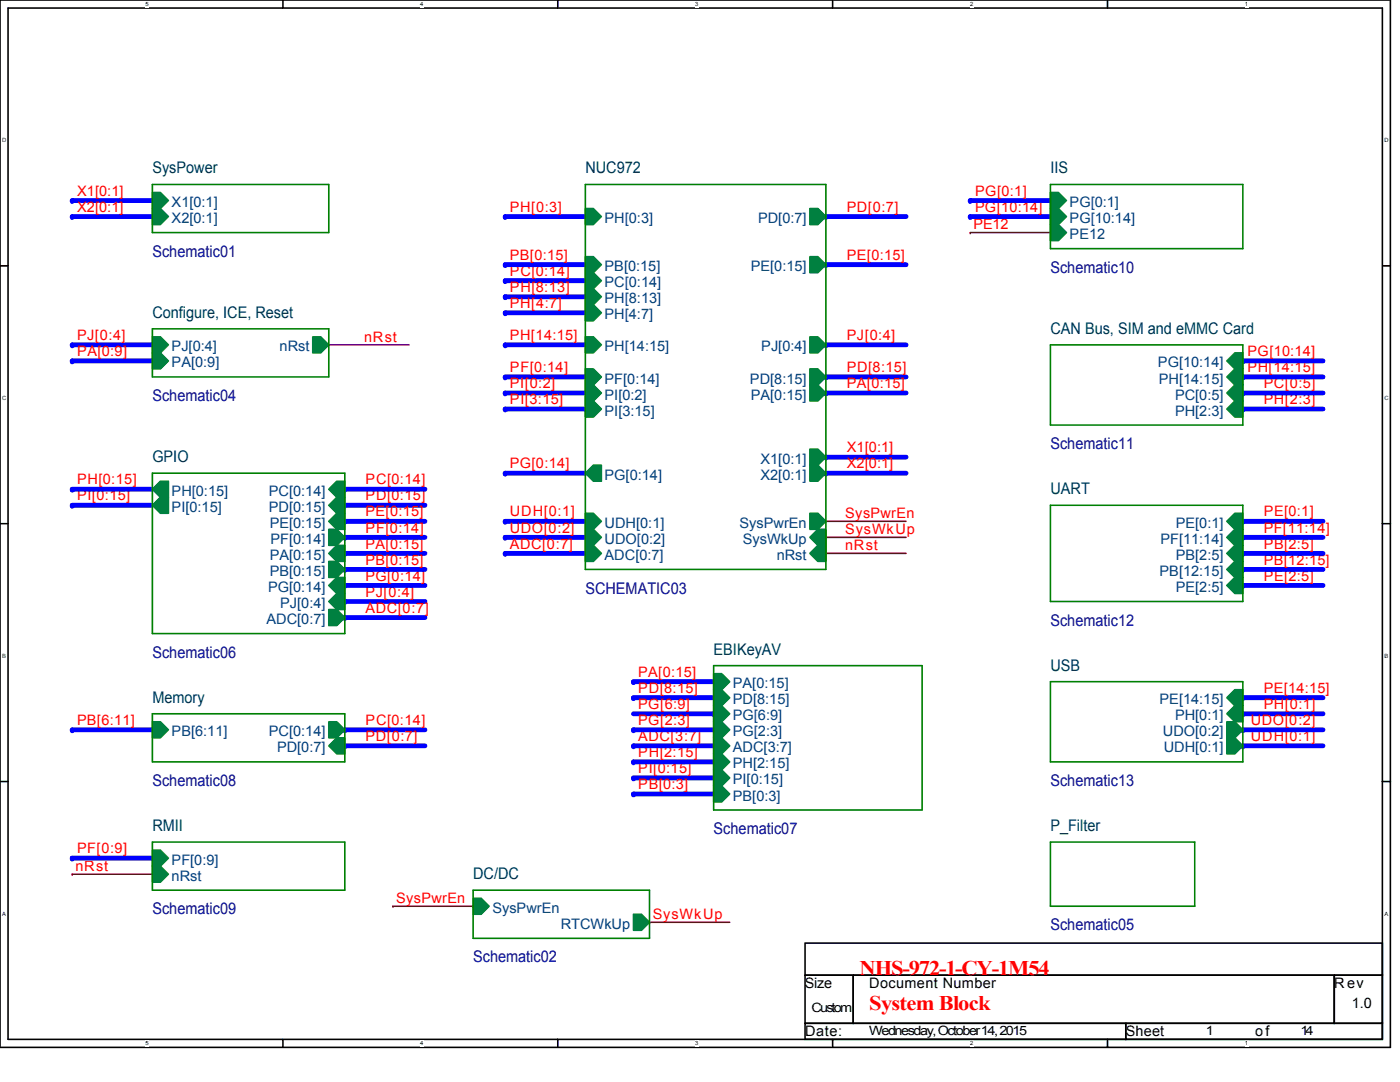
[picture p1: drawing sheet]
<svg xmlns="http://www.w3.org/2000/svg" width="279mm" height="216mm" viewBox="0 0 279 216" stroke-linecap="round" stroke-linejoin="round" font-family="sans-serif">
<path d="M0 0h277.5v209h-277.5zM1.6 1.6h274.3v205.8h-274.3z" fill="none" stroke="#000" stroke-width=".32"/>
<g fill="#fff">
<path d="M29 .2h.7v1.2h-.7z"/>
<path d="M29 207.6h.7v1.2h-.7z"/>
</g>
<path d="M56.5 0v1.6M56.5 207.4v1.6" fill="none" stroke="#000" stroke-width=".32"/>
<g fill="#fff">
<path d="M83.9 .2h.6v1.2h-.6z"/>
<path d="M83.9 207.6h.6v1.2h-.6z"/>
</g>
<path d="M111.3 0v1.6M111.3 207.4v1.6" fill="none" stroke="#000" stroke-width=".32"/>
<g fill="#fff">
<path d="M138.7 .2h.7v1.2h-.7z"/>
<path d="M138.7 207.6h.7v1.2h-.7z"/>
</g>
<path d="M166.2 0v1.6M166.2 207.4v1.6" fill="none" stroke="#000" stroke-width=".32"/>
<g fill="#fff">
<path d="M193.6 .2h.6v1.2h-.6z"/>
<path d="M193.6 207.6h.6v1.2h-.6z"/>
</g>
<path d="M221 0v1.6M221 207.4v1.6" fill="none" stroke="#000" stroke-width=".32"/>
<g fill="#fff">
<path d="M248.5 .2h.6v1.2h-.6z"/>
<path d="M248.5 207.6h.6v1.2h-.6z"/>
<path d="M.4 27.3h.8v1.3h-.8z"/>
<path d="M276.3 27.3h.8v1.3h-.8z"/>
<path d="M.4 78.8h.8v1.2h-.8z"/>
<path d="M276.3 78.8h.8v1.2h-.8z"/>
</g>
<path d="M0 53h1.6M275.9 53h1.6" fill="none" stroke="#000" stroke-width=".32"/>
<g fill="#fff">
<path d="M.4 130.2h.8v1.3h-.8z"/>
<path d="M276.3 130.2h.7v1.3h-.7z"/>
</g>
<path d="M0 104.5h1.6M275.9 104.5h1.6" fill="none" stroke="#000" stroke-width=".32"/>
<g fill="#fff">
<path d="M.4 181.7h.8v1.2h-.8z"/>
<path d="M276.3 181.7h.7v1.2h-.7z"/>
</g>
<path d="M0 155.9h1.6M275.9 155.9h1.6" fill="none" stroke="#000" stroke-width=".32"/>
<path d="M193.6 46.4h16" fill="none" stroke="#800040" stroke-width=".32"/>
<circle cx="193.6" cy="46.4" r=".16" fill="#800040"/>
<path d="M100.8 43.2h16" fill="none" stroke="#00f" stroke-width=".96"/>
<circle cx="100.8" cy="43.2" r=".48" fill="#00f"/>
<path d="M100.8 56h16" fill="none" stroke="#00f" stroke-width=".96"/>
<circle cx="100.8" cy="56" r=".48" fill="#00f"/>
<path d="M100.8 59.2h16" fill="none" stroke="#00f" stroke-width=".96"/>
<circle cx="100.8" cy="59.2" r=".48" fill="#00f"/>
<path d="M100.8 62.4h16" fill="none" stroke="#00f" stroke-width=".96"/>
<circle cx="100.8" cy="62.4" r=".48" fill="#00f"/>
<path d="M100.8 104h16" fill="none" stroke="#00f" stroke-width=".96"/>
<circle cx="100.8" cy="104" r=".48" fill="#00f"/>
<path d="M100.8 68.8h16" fill="none" stroke="#00f" stroke-width=".96"/>
<circle cx="100.8" cy="68.8" r=".48" fill="#00f"/>
<path d="M100.8 107.2h16" fill="none" stroke="#00f" stroke-width=".96"/>
<circle cx="100.8" cy="107.2" r=".48" fill="#00f"/>
<path d="M100.8 75.2h16" fill="none" stroke="#00f" stroke-width=".96"/>
<circle cx="100.8" cy="75.2" r=".48" fill="#00f"/>
<path d="M100.8 78.4h16" fill="none" stroke="#00f" stroke-width=".96"/>
<circle cx="100.8" cy="78.4" r=".48" fill="#00f"/>
<path d="M100.8 94.4h16" fill="none" stroke="#00f" stroke-width=".96"/>
<circle cx="100.8" cy="94.4" r=".48" fill="#00f"/>
<path d="M100.8 110.4h16" fill="none" stroke="#00f" stroke-width=".96"/>
<circle cx="100.8" cy="110.4" r=".48" fill="#00f"/>
<path d="M164.8 43.2h16" fill="none" stroke="#00f" stroke-width=".96"/>
<circle cx="164.8" cy="43.2" r=".48" fill="#00f"/>
<path d="M164.8 52.8h16" fill="none" stroke="#00f" stroke-width=".96"/>
<circle cx="164.8" cy="52.8" r=".48" fill="#00f"/>
<path d="M164.8 68.8h16" fill="none" stroke="#00f" stroke-width=".96"/>
<circle cx="164.8" cy="68.8" r=".48" fill="#00f"/>
<path d="M164.8 75.2h16" fill="none" stroke="#00f" stroke-width=".96"/>
<circle cx="164.8" cy="75.2" r=".48" fill="#00f"/>
<path d="M164.8 78.4h16" fill="none" stroke="#00f" stroke-width=".96"/>
<circle cx="164.8" cy="78.4" r=".48" fill="#00f"/>
<path d="M164.8 104h16" fill="none" stroke="#800040" stroke-width=".32"/>
<circle cx="164.8" cy="104" r=".16" fill="#800040"/>
<path d="M164.8 110.4h16" fill="none" stroke="#800040" stroke-width=".32"/>
<circle cx="164.8" cy="110.4" r=".16" fill="#800040"/>
<path d="M14.4 40h16" fill="none" stroke="#00f" stroke-width=".96"/>
<circle cx="14.4" cy="40" r=".48" fill="#00f"/>
<path d="M14.4 43.2h16" fill="none" stroke="#00f" stroke-width=".96"/>
<circle cx="14.4" cy="43.2" r=".48" fill="#00f"/>
<path d="M164.8 91.2h16" fill="none" stroke="#00f" stroke-width=".96"/>
<circle cx="164.8" cy="91.2" r=".48" fill="#00f"/>
<path d="M164.8 94.4h16" fill="none" stroke="#00f" stroke-width=".96"/>
<circle cx="164.8" cy="94.4" r=".48" fill="#00f"/>
<path d="M14.4 68.8h16" fill="none" stroke="#00f" stroke-width=".96"/>
<circle cx="14.4" cy="68.8" r=".48" fill="#00f"/>
<path d="M78.4 180.8h16" fill="none" stroke="#800040" stroke-width=".32"/>
<circle cx="78.4" cy="180.8" r=".16" fill="#800040"/>
<path d="M164.8 107.2h16" fill="none" stroke="#800040" stroke-width=".32"/>
<circle cx="164.8" cy="107.2" r=".16" fill="#800040"/>
<path d="M129.6 184h16" fill="none" stroke="#800040" stroke-width=".32"/>
<circle cx="129.6" cy="184" r=".16" fill="#800040"/>
<path d="M14.4 174.4h16" fill="none" stroke="#800040" stroke-width=".32"/>
<circle cx="14.4" cy="174.4" r=".16" fill="#800040"/>
<path d="M14.4 171.2h16" fill="none" stroke="#00f" stroke-width=".96"/>
<circle cx="14.4" cy="171.2" r=".48" fill="#00f"/>
<path d="M126.4 136h16" fill="none" stroke="#00f" stroke-width=".96"/>
<circle cx="126.4" cy="136" r=".48" fill="#00f"/>
<path d="M126.4 155.2h16" fill="none" stroke="#00f" stroke-width=".96"/>
<circle cx="126.4" cy="155.2" r=".48" fill="#00f"/>
<path d="M126.4 152h16" fill="none" stroke="#00f" stroke-width=".96"/>
<circle cx="126.4" cy="152" r=".48" fill="#00f"/>
<path d="M126.4 148.8h16" fill="none" stroke="#00f" stroke-width=".96"/>
<circle cx="126.4" cy="148.8" r=".48" fill="#00f"/>
<path d="M248 139.2h16" fill="none" stroke="#00f" stroke-width=".96"/>
<circle cx="248" cy="139.2" r=".48" fill="#00f"/>
<path d="M248 116.8h16" fill="none" stroke="#00f" stroke-width=".96"/>
<circle cx="248" cy="116.8" r=".48" fill="#00f"/>
<path d="M248 104h16" fill="none" stroke="#00f" stroke-width=".96"/>
<circle cx="248" cy="104" r=".48" fill="#00f"/>
<path d="M14.4 145.6h16" fill="none" stroke="#00f" stroke-width=".96"/>
<circle cx="14.4" cy="145.6" r=".48" fill="#00f"/>
<path d="M65.6 68.8h16" fill="none" stroke="#800040" stroke-width=".32"/>
<circle cx="65.6" cy="68.8" r=".16" fill="#800040"/>
<path d="M100.8 52.8h16" fill="none" stroke="#00f" stroke-width=".96"/>
<circle cx="100.8" cy="52.8" r=".48" fill="#00f"/>
<path d="M68.8 145.6h16" fill="none" stroke="#00f" stroke-width=".96"/>
<circle cx="68.8" cy="145.6" r=".48" fill="#00f"/>
<path d="M248 81.6h16" fill="none" stroke="#00f" stroke-width=".96"/>
<circle cx="248" cy="81.6" r=".48" fill="#00f"/>
<path d="M248 78.4h16" fill="none" stroke="#00f" stroke-width=".96"/>
<circle cx="248" cy="78.4" r=".48" fill="#00f"/>
<path d="M248 75.2h16" fill="none" stroke="#00f" stroke-width=".96"/>
<circle cx="248" cy="75.2" r=".48" fill="#00f"/>
<path d="M193.6 43.2h16" fill="none" stroke="#00f" stroke-width=".96"/>
<circle cx="193.6" cy="43.2" r=".48" fill="#00f"/>
<path d="M248 72h16" fill="none" stroke="#00f" stroke-width=".96"/>
<circle cx="248" cy="72" r=".48" fill="#00f"/>
<path d="M14.4 72h16" fill="none" stroke="#00f" stroke-width=".96"/>
<circle cx="14.4" cy="72" r=".48" fill="#00f"/>
<path d="M248 113.6h16" fill="none" stroke="#00f" stroke-width=".96"/>
<circle cx="248" cy="113.6" r=".48" fill="#00f"/>
<path d="M248 110.4h16" fill="none" stroke="#00f" stroke-width=".96"/>
<circle cx="248" cy="110.4" r=".48" fill="#00f"/>
<path d="M248 107.2h16" fill="none" stroke="#00f" stroke-width=".96"/>
<circle cx="248" cy="107.2" r=".48" fill="#00f"/>
<path d="M248 142.4h16" fill="none" stroke="#00f" stroke-width=".96"/>
<circle cx="248" cy="142.4" r=".48" fill="#00f"/>
<path d="M248 148.8h16" fill="none" stroke="#00f" stroke-width=".96"/>
<circle cx="248" cy="148.8" r=".48" fill="#00f"/>
<path d="M248 145.6h16" fill="none" stroke="#00f" stroke-width=".96"/>
<circle cx="248" cy="145.6" r=".48" fill="#00f"/>
<path d="M68.8 148.8h16" fill="none" stroke="#00f" stroke-width=".96"/>
<circle cx="68.8" cy="148.8" r=".48" fill="#00f"/>
<path d="M126.4 139.2h16" fill="none" stroke="#00f" stroke-width=".96"/>
<circle cx="126.4" cy="139.2" r=".48" fill="#00f"/>
<path d="M126.4 142.4h16" fill="none" stroke="#00f" stroke-width=".96"/>
<circle cx="142.4" cy="142.4" r=".48" fill="#00f"/>
<path d="M126.4 145.6h16" fill="none" stroke="#00f" stroke-width=".96"/>
<circle cx="126.4" cy="145.6" r=".48" fill="#00f"/>
<path d="M126.4 158.4h16" fill="none" stroke="#00f" stroke-width=".96"/>
<circle cx="126.4" cy="158.4" r=".48" fill="#00f"/>
<path d="M193.6 40h16" fill="none" stroke="#00f" stroke-width=".96"/>
<circle cx="193.6" cy="40" r=".48" fill="#00f"/>
<path d="M68.8 100.8h16" fill="none" stroke="#00f" stroke-width=".96"/>
<circle cx="68.8" cy="100.8" r=".48" fill="#00f"/>
<path d="M68.8 97.6h16" fill="none" stroke="#00f" stroke-width=".96"/>
<circle cx="68.8" cy="97.6" r=".48" fill="#00f"/>
<path d="M68.8 120h16" fill="none" stroke="#00f" stroke-width=".96"/>
<circle cx="68.8" cy="120" r=".48" fill="#00f"/>
<path d="M14.4 100.8h16" fill="none" stroke="#00f" stroke-width=".96"/>
<circle cx="14.4" cy="100.8" r=".48" fill="#00f"/>
<path d="M68.8 116.8h16" fill="none" stroke="#00f" stroke-width=".96"/>
<circle cx="68.8" cy="116.8" r=".48" fill="#00f"/>
<path d="M68.8 110.4h16" fill="none" stroke="#00f" stroke-width=".96"/>
<circle cx="68.8" cy="110.4" r=".48" fill="#00f"/>
<path d="M68.8 104h16" fill="none" stroke="#00f" stroke-width=".96"/>
<circle cx="68.8" cy="104" r=".48" fill="#00f"/>
<path d="M68.8 113.6h16" fill="none" stroke="#00f" stroke-width=".96"/>
<circle cx="68.8" cy="113.6" r=".48" fill="#00f"/>
<path d="M68.8 123.2h16" fill="none" stroke="#00f" stroke-width=".96"/>
<circle cx="68.8" cy="123.2" r=".48" fill="#00f"/>
<path d="M14.4 97.6h16" fill="none" stroke="#00f" stroke-width=".96"/>
<circle cx="14.4" cy="97.6" r=".48" fill="#00f"/>
<path d="M68.8 107.2h16" fill="none" stroke="#00f" stroke-width=".96"/>
<circle cx="68.8" cy="107.2" r=".48" fill="#00f"/>
<path d="M100.8 81.6h16" fill="none" stroke="#00f" stroke-width=".96"/>
<circle cx="100.8" cy="81.6" r=".48" fill="#00f"/>
<path d="M160.7 188.2h115.2v6.4h-115.2zM160.7 194.6h9.6v9.6h-9.6zM170.3 194.6h96v9.6h-96zM266.3 194.6h9.6v9.6h-9.6zM160.7 204.2h64v3.2h-64zM224.7 204.2h51.2v3.2h-51.2z" fill="none" stroke="#000" stroke-width=".32"/>
<path d="M142.4 134.4h1.6l1.6 1.6-1.6 1.6h-1.6z" fill-rule="evenodd" fill="#008040"/>
<path d="M142.4 134.4h1.6l1.6 1.6-1.6 1.6h-1.6z" fill="none" stroke="#008040" stroke-width=".32"/>
<path d="M142.4 137.6h1.6l1.6 1.6-1.6 1.6h-1.6z" fill-rule="evenodd" fill="#008040"/>
<path d="M142.4 137.6h1.6l1.6 1.6-1.6 1.6h-1.6z" fill="none" stroke="#008040" stroke-width=".32"/>
<path d="M142.4 140.8h1.6l1.6 1.6-1.6 1.6h-1.6z" fill-rule="evenodd" fill="#008040"/>
<path d="M142.4 140.8h1.6l1.6 1.6-1.6 1.6h-1.6z" fill="none" stroke="#008040" stroke-width=".32"/>
<path d="M142.4 144h1.6l1.6 1.6-1.6 1.6h-1.6z" fill-rule="evenodd" fill="#008040"/>
<path d="M142.4 144h1.6l1.6 1.6-1.6 1.6h-1.6z" fill="none" stroke="#008040" stroke-width=".32"/>
<path d="M142.4 147.2h1.6l1.6 1.6-1.6 1.6h-1.6z" fill-rule="evenodd" fill="#008040"/>
<path d="M142.4 147.2h1.6l1.6 1.6-1.6 1.6h-1.6z" fill="none" stroke="#008040" stroke-width=".32"/>
<path d="M142.4 150.4h1.6l1.6 1.6-1.6 1.6h-1.6z" fill-rule="evenodd" fill="#008040"/>
<path d="M142.4 150.4h1.6l1.6 1.6-1.6 1.6h-1.6z" fill="none" stroke="#008040" stroke-width=".32"/>
<path d="M142.4 153.6h1.6l1.6 1.6-1.6 1.6h-1.6z" fill-rule="evenodd" fill="#008040"/>
<path d="M142.4 153.6h1.6l1.6 1.6-1.6 1.6h-1.6z" fill="none" stroke="#008040" stroke-width=".32"/>
<path d="M142.4 156.8h1.6l1.6 1.6-1.6 1.6h-1.6z" fill-rule="evenodd" fill="#008040"/>
<path d="M142.4 156.8h1.6l1.6 1.6-1.6 1.6h-1.6z" fill="none" stroke="#008040" stroke-width=".32"/>
<path d="M142.4 132.8h41.6v28.8h-41.6z" fill="none" stroke="#008000" stroke-width=".32"/>
<path d="M244.8 139.2l1.6-1.6h1.6v3.2h-1.6z" fill-rule="evenodd" fill="#008040"/>
<path d="M244.8 139.2l1.6-1.6h1.6v3.2h-1.6z" fill="none" stroke="#008040" stroke-width=".32"/>
<path d="M244.8 144h1.6l1.6 1.6-1.6 1.6h-1.6z" fill-rule="evenodd" fill="#008040"/>
<path d="M244.8 144h1.6l1.6 1.6-1.6 1.6h-1.6z" fill="none" stroke="#008040" stroke-width=".32"/>
<path d="M244.8 147.2h1.6l1.6 1.6-1.6 1.6h-1.6z" fill-rule="evenodd" fill="#008040"/>
<path d="M244.8 147.2h1.6l1.6 1.6-1.6 1.6h-1.6z" fill="none" stroke="#008040" stroke-width=".32"/>
<path d="M246.4 140.8h1.6v3.2h-1.6l-1.6-1.6z" fill-rule="evenodd" fill="#008040"/>
<path d="M246.4 140.8h1.6v3.2h-1.6l-1.6-1.6z" fill="none" stroke="#008040" stroke-width=".32"/>
<path d="M209.6 136h38.4v16h-38.4z" fill="none" stroke="#008000" stroke-width=".32"/>
<path d="M30.4 38.4h1.6l1.6 1.6-1.6 1.6h-1.6z" fill-rule="evenodd" fill="#008040"/>
<path d="M30.4 38.4h1.6l1.6 1.6-1.6 1.6h-1.6z" fill="none" stroke="#008040" stroke-width=".32"/>
<path d="M30.4 41.6h1.6l1.6 1.6-1.6 1.6h-1.6z" fill-rule="evenodd" fill="#008040"/>
<path d="M30.4 41.6h1.6l1.6 1.6-1.6 1.6h-1.6z" fill="none" stroke="#008040" stroke-width=".32"/>
<path d="M30.4 36.8h35.2v9.6h-35.2z" fill="none" stroke="#008000" stroke-width=".32"/>
<path d="M67.2 96h1.6v3.2h-1.6l-1.6-1.6z" fill-rule="evenodd" fill="#008040"/>
<path d="M67.2 96h1.6v3.2h-1.6l-1.6-1.6z" fill="none" stroke="#008040" stroke-width=".32"/>
<path d="M65.6 100.8l1.6-1.6h1.6v3.2h-1.6z" fill-rule="evenodd" fill="#008040"/>
<path d="M65.6 100.8l1.6-1.6h1.6v3.2h-1.6z" fill="none" stroke="#008040" stroke-width=".32"/>
<path d="M65.6 104l1.6-1.6h1.6v3.2h-1.6z" fill-rule="evenodd" fill="#008040"/>
<path d="M65.6 104l1.6-1.6h1.6v3.2h-1.6z" fill="none" stroke="#008040" stroke-width=".32"/>
<path d="M65.6 105.6h1.6l1.6 1.6-1.6 1.6h-1.6z" fill-rule="evenodd" fill="#008040"/>
<path d="M65.6 105.6h1.6l1.6 1.6-1.6 1.6h-1.6z" fill="none" stroke="#008040" stroke-width=".32"/>
<path d="M32 96h1.6v3.2h-1.6l-1.6-1.6z" fill-rule="evenodd" fill="#008040"/>
<path d="M32 96h1.6v3.2h-1.6l-1.6-1.6z" fill="none" stroke="#008040" stroke-width=".32"/>
<path d="M67.2 108.8h1.6v3.2h-1.6l-1.6-1.6z" fill-rule="evenodd" fill="#008040"/>
<path d="M67.2 108.8h1.6v3.2h-1.6l-1.6-1.6z" fill="none" stroke="#008040" stroke-width=".32"/>
<path d="M65.6 112h1.6l1.6 1.6-1.6 1.6h-1.6z" fill-rule="evenodd" fill="#008040"/>
<path d="M65.6 112h1.6l1.6 1.6-1.6 1.6h-1.6z" fill="none" stroke="#008040" stroke-width=".32"/>
<path d="M65.6 116.8l1.6-1.6h1.6v3.2h-1.6z" fill-rule="evenodd" fill="#008040"/>
<path d="M65.6 116.8l1.6-1.6h1.6v3.2h-1.6z" fill="none" stroke="#008040" stroke-width=".32"/>
<path d="M30.4 100.8l1.6-1.6h1.6v3.2h-1.6z" fill-rule="evenodd" fill="#008040"/>
<path d="M30.4 100.8l1.6-1.6h1.6v3.2h-1.6z" fill="none" stroke="#008040" stroke-width=".32"/>
<path d="M65.6 120l1.6-1.6h1.6v3.2h-1.6z" fill-rule="evenodd" fill="#008040"/>
<path d="M65.6 120l1.6-1.6h1.6v3.2h-1.6z" fill="none" stroke="#008040" stroke-width=".32"/>
<path d="M65.6 121.6h1.6l1.6 1.6-1.6 1.6h-1.6z" fill-rule="evenodd" fill="#008040"/>
<path d="M65.6 121.6h1.6l1.6 1.6-1.6 1.6h-1.6z" fill="none" stroke="#008040" stroke-width=".32"/>
<path d="M30.4 94.4h38.4v32h-38.4z" fill="none" stroke="#008000" stroke-width=".32"/>
<path d="M30.4 67.2h1.6l1.6 1.6-1.6 1.6h-1.6z" fill-rule="evenodd" fill="#008040"/>
<path d="M30.4 67.2h1.6l1.6 1.6-1.6 1.6h-1.6z" fill="none" stroke="#008040" stroke-width=".32"/>
<path d="M62.4 67.2h1.6l1.6 1.6-1.6 1.6h-1.6z" fill-rule="evenodd" fill="#008040"/>
<path d="M62.4 67.2h1.6l1.6 1.6-1.6 1.6h-1.6z" fill="none" stroke="#008040" stroke-width=".32"/>
<path d="M30.4 70.4h1.6l1.6 1.6-1.6 1.6h-1.6z" fill-rule="evenodd" fill="#008040"/>
<path d="M30.4 70.4h1.6l1.6 1.6-1.6 1.6h-1.6z" fill="none" stroke="#008040" stroke-width=".32"/>
<path d="M30.4 65.6h35.2v9.6h-35.2z" fill="none" stroke="#008000" stroke-width=".32"/>
<path d="M94.4 179.2h1.6l1.6 1.6-1.6 1.6h-1.6z" fill-rule="evenodd" fill="#008040"/>
<path d="M94.4 179.2h1.6l1.6 1.6-1.6 1.6h-1.6z" fill="none" stroke="#008040" stroke-width=".32"/>
<path d="M126.4 182.4h1.6l1.6 1.6-1.6 1.6h-1.6z" fill-rule="evenodd" fill="#008040"/>
<path d="M126.4 182.4h1.6l1.6 1.6-1.6 1.6h-1.6z" fill="none" stroke="#008040" stroke-width=".32"/>
<path d="M94.4 177.6h35.2v9.6h-35.2z" fill="none" stroke="#008000" stroke-width=".32"/>
<path d="M30.4 169.6h1.6l1.6 1.6-1.6 1.6h-1.6z" fill-rule="evenodd" fill="#008040"/>
<path d="M30.4 169.6h1.6l1.6 1.6-1.6 1.6h-1.6z" fill="none" stroke="#008040" stroke-width=".32"/>
<path d="M30.4 172.8h1.6l1.6 1.6-1.6 1.6h-1.6z" fill-rule="evenodd" fill="#008040"/>
<path d="M30.4 172.8h1.6l1.6 1.6-1.6 1.6h-1.6z" fill="none" stroke="#008040" stroke-width=".32"/>
<path d="M30.4 168h38.4v9.6h-38.4z" fill="none" stroke="#008000" stroke-width=".32"/>
<path d="M161.6 41.6h1.6l1.6 1.6-1.6 1.6h-1.6z" fill-rule="evenodd" fill="#008040"/>
<path d="M161.6 41.6h1.6l1.6 1.6-1.6 1.6h-1.6z" fill="none" stroke="#008040" stroke-width=".32"/>
<path d="M116.8 41.6h1.6l1.6 1.6-1.6 1.6h-1.6z" fill-rule="evenodd" fill="#008040"/>
<path d="M116.8 41.6h1.6l1.6 1.6-1.6 1.6h-1.6z" fill="none" stroke="#008040" stroke-width=".32"/>
<path d="M161.6 51.2h1.6l1.6 1.6-1.6 1.6h-1.6z" fill-rule="evenodd" fill="#008040"/>
<path d="M161.6 51.2h1.6l1.6 1.6-1.6 1.6h-1.6z" fill="none" stroke="#008040" stroke-width=".32"/>
<path d="M161.6 89.6h1.6l1.6 1.6-1.6 1.6h-1.6z" fill-rule="evenodd" fill="#008040"/>
<path d="M161.6 89.6h1.6l1.6 1.6-1.6 1.6h-1.6z" fill="none" stroke="#008040" stroke-width=".32"/>
<path d="M116.8 51.2h1.6l1.6 1.6-1.6 1.6h-1.6z" fill-rule="evenodd" fill="#008040"/>
<path d="M116.8 51.2h1.6l1.6 1.6-1.6 1.6h-1.6z" fill="none" stroke="#008040" stroke-width=".32"/>
<path d="M116.8 54.4h1.6l1.6 1.6-1.6 1.6h-1.6z" fill-rule="evenodd" fill="#008040"/>
<path d="M116.8 54.4h1.6l1.6 1.6-1.6 1.6h-1.6z" fill="none" stroke="#008040" stroke-width=".32"/>
<path d="M116.8 57.6h1.6l1.6 1.6-1.6 1.6h-1.6z" fill-rule="evenodd" fill="#008040"/>
<path d="M116.8 57.6h1.6l1.6 1.6-1.6 1.6h-1.6z" fill="none" stroke="#008040" stroke-width=".32"/>
<path d="M116.8 60.8h1.6l1.6 1.6-1.6 1.6h-1.6z" fill-rule="evenodd" fill="#008040"/>
<path d="M116.8 60.8h1.6l1.6 1.6-1.6 1.6h-1.6z" fill="none" stroke="#008040" stroke-width=".32"/>
<path d="M116.8 102.4h1.6l1.6 1.6-1.6 1.6h-1.6z" fill-rule="evenodd" fill="#008040"/>
<path d="M116.8 102.4h1.6l1.6 1.6-1.6 1.6h-1.6z" fill="none" stroke="#008040" stroke-width=".32"/>
<path d="M116.8 67.2h1.6l1.6 1.6-1.6 1.6h-1.6z" fill-rule="evenodd" fill="#008040"/>
<path d="M116.8 67.2h1.6l1.6 1.6-1.6 1.6h-1.6z" fill="none" stroke="#008040" stroke-width=".32"/>
<path d="M116.8 105.6h1.6l1.6 1.6-1.6 1.6h-1.6z" fill-rule="evenodd" fill="#008040"/>
<path d="M116.8 105.6h1.6l1.6 1.6-1.6 1.6h-1.6z" fill="none" stroke="#008040" stroke-width=".32"/>
<path d="M161.6 92.8h1.6l1.6 1.6-1.6 1.6h-1.6z" fill-rule="evenodd" fill="#008040"/>
<path d="M161.6 92.8h1.6l1.6 1.6-1.6 1.6h-1.6z" fill="none" stroke="#008040" stroke-width=".32"/>
<path d="M116.8 73.6h1.6l1.6 1.6-1.6 1.6h-1.6z" fill-rule="evenodd" fill="#008040"/>
<path d="M116.8 73.6h1.6l1.6 1.6-1.6 1.6h-1.6z" fill="none" stroke="#008040" stroke-width=".32"/>
<path d="M116.8 76.8h1.6l1.6 1.6-1.6 1.6h-1.6z" fill-rule="evenodd" fill="#008040"/>
<path d="M116.8 76.8h1.6l1.6 1.6-1.6 1.6h-1.6z" fill="none" stroke="#008040" stroke-width=".32"/>
<path d="M116.8 80h1.6l1.6 1.6-1.6 1.6h-1.6z" fill-rule="evenodd" fill="#008040"/>
<path d="M116.8 80h1.6l1.6 1.6-1.6 1.6h-1.6z" fill="none" stroke="#008040" stroke-width=".32"/>
<path d="M161.6 67.2h1.6l1.6 1.6-1.6 1.6h-1.6z" fill-rule="evenodd" fill="#008040"/>
<path d="M161.6 67.2h1.6l1.6 1.6-1.6 1.6h-1.6z" fill="none" stroke="#008040" stroke-width=".32"/>
<path d="M163.2 108.8h1.6v3.2h-1.6l-1.6-1.6z" fill-rule="evenodd" fill="#008040"/>
<path d="M163.2 108.8h1.6v3.2h-1.6l-1.6-1.6z" fill="none" stroke="#008040" stroke-width=".32"/>
<path d="M116.8 94.4l1.6-1.6h1.6v3.2h-1.6z" fill-rule="evenodd" fill="#008040"/>
<path d="M116.8 94.4l1.6-1.6h1.6v3.2h-1.6z" fill="none" stroke="#008040" stroke-width=".32"/>
<path d="M161.6 73.6h1.6l1.6 1.6-1.6 1.6h-1.6z" fill-rule="evenodd" fill="#008040"/>
<path d="M161.6 73.6h1.6l1.6 1.6-1.6 1.6h-1.6z" fill="none" stroke="#008040" stroke-width=".32"/>
<path d="M161.6 76.8h1.6l1.6 1.6-1.6 1.6h-1.6z" fill-rule="evenodd" fill="#008040"/>
<path d="M161.6 76.8h1.6l1.6 1.6-1.6 1.6h-1.6z" fill="none" stroke="#008040" stroke-width=".32"/>
<path d="M161.6 107.2l1.6-1.6h1.6v3.2h-1.6z" fill-rule="evenodd" fill="#008040"/>
<path d="M161.6 107.2l1.6-1.6h1.6v3.2h-1.6z" fill="none" stroke="#008040" stroke-width=".32"/>
<path d="M161.6 102.4h1.6l1.6 1.6-1.6 1.6h-1.6z" fill-rule="evenodd" fill="#008040"/>
<path d="M161.6 102.4h1.6l1.6 1.6-1.6 1.6h-1.6z" fill="none" stroke="#008040" stroke-width=".32"/>
<path d="M116.8 108.8h1.6l1.6 1.6-1.6 1.6h-1.6z" fill-rule="evenodd" fill="#008040"/>
<path d="M116.8 108.8h1.6l1.6 1.6-1.6 1.6h-1.6z" fill="none" stroke="#008040" stroke-width=".32"/>
<path d="M116.8 36.8h48v76.8h-48zM209.6 168h28.8v12.8h-28.8z" fill="none" stroke="#008000" stroke-width=".32"/>
<path d="M209.6 38.4h1.6l1.6 1.6-1.6 1.6h-1.6z" fill-rule="evenodd" fill="#008040"/>
<path d="M209.6 38.4h1.6l1.6 1.6-1.6 1.6h-1.6z" fill="none" stroke="#008040" stroke-width=".32"/>
<path d="M209.6 41.6h1.6l1.6 1.6-1.6 1.6h-1.6z" fill-rule="evenodd" fill="#008040"/>
<path d="M209.6 41.6h1.6l1.6 1.6-1.6 1.6h-1.6z" fill="none" stroke="#008040" stroke-width=".32"/>
<path d="M209.6 44.8h1.6l1.6 1.6-1.6 1.6h-1.6z" fill-rule="evenodd" fill="#008040"/>
<path d="M209.6 44.8h1.6l1.6 1.6-1.6 1.6h-1.6z" fill="none" stroke="#008040" stroke-width=".32"/>
<path d="M209.6 36.8h38.4v12.8h-38.4z" fill="none" stroke="#008000" stroke-width=".32"/>
<path d="M244.8 72l1.6-1.6h1.6v3.2h-1.6z" fill-rule="evenodd" fill="#008040"/>
<path d="M244.8 72l1.6-1.6h1.6v3.2h-1.6z" fill="none" stroke="#008040" stroke-width=".32"/>
<path d="M244.8 75.2l1.6-1.6h1.6v3.2h-1.6z" fill-rule="evenodd" fill="#008040"/>
<path d="M244.8 75.2l1.6-1.6h1.6v3.2h-1.6z" fill="none" stroke="#008040" stroke-width=".32"/>
<path d="M244.8 81.6l1.6-1.6h1.6v3.2h-1.6z" fill-rule="evenodd" fill="#008040"/>
<path d="M244.8 81.6l1.6-1.6h1.6v3.2h-1.6z" fill="none" stroke="#008040" stroke-width=".32"/>
<path d="M244.8 78.4l1.6-1.6h1.6v3.2h-1.6z" fill-rule="evenodd" fill="#008040"/>
<path d="M244.8 78.4l1.6-1.6h1.6v3.2h-1.6z" fill="none" stroke="#008040" stroke-width=".32"/>
<path d="M209.6 68.8h38.4v16h-38.4z" fill="none" stroke="#008000" stroke-width=".32"/>
<path d="M30.4 144h1.6l1.6 1.6-1.6 1.6h-1.6z" fill-rule="evenodd" fill="#008040"/>
<path d="M30.4 144h1.6l1.6 1.6-1.6 1.6h-1.6z" fill="none" stroke="#008040" stroke-width=".32"/>
<path d="M65.6 144h1.6l1.6 1.6-1.6 1.6h-1.6z" fill-rule="evenodd" fill="#008040"/>
<path d="M65.6 144h1.6l1.6 1.6-1.6 1.6h-1.6z" fill="none" stroke="#008040" stroke-width=".32"/>
<path d="M65.6 148.8l1.6-1.6h1.6v3.2h-1.6z" fill-rule="evenodd" fill="#008040"/>
<path d="M65.6 148.8l1.6-1.6h1.6v3.2h-1.6z" fill="none" stroke="#008040" stroke-width=".32"/>
<path d="M30.4 142.4h38.4v9.6h-38.4z" fill="none" stroke="#008000" stroke-width=".32"/>
<path d="M244.8 104l1.6-1.6h1.6v3.2h-1.6z" fill-rule="evenodd" fill="#008040"/>
<path d="M244.8 104l1.6-1.6h1.6v3.2h-1.6z" fill="none" stroke="#008040" stroke-width=".32"/>
<path d="M244.8 107.2l1.6-1.6h1.6v3.2h-1.6z" fill-rule="evenodd" fill="#008040"/>
<path d="M244.8 107.2l1.6-1.6h1.6v3.2h-1.6z" fill="none" stroke="#008040" stroke-width=".32"/>
<path d="M246.4 108.8h1.6v3.2h-1.6l-1.6-1.6z" fill-rule="evenodd" fill="#008040"/>
<path d="M246.4 108.8h1.6v3.2h-1.6l-1.6-1.6z" fill="none" stroke="#008040" stroke-width=".32"/>
<path d="M246.4 112h1.6v3.2h-1.6l-1.6-1.6z" fill-rule="evenodd" fill="#008040"/>
<path d="M246.4 112h1.6v3.2h-1.6l-1.6-1.6z" fill="none" stroke="#008040" stroke-width=".32"/>
<path d="M244.8 116.8l1.6-1.6h1.6v3.2h-1.6z" fill-rule="evenodd" fill="#008040"/>
<path d="M244.8 116.8l1.6-1.6h1.6v3.2h-1.6z" fill="none" stroke="#008040" stroke-width=".32"/>
<path d="M209.6 100.8h38.4v19.2h-38.4z" fill="none" stroke="#008000" stroke-width=".32"/>
<g font-size="4.2" fill="#f00">
<text x="171.5" y="194.5">NHS-972-1-CY-1M54</text>
<text x="173.5" y="201.5">System Block</text>
</g>
<g font-size="3.2" fill="#004040">
<text x="30.4" y="34.6">SysPower</text>
<text x="116.8" y="34.6">NUC972</text>
<text x="209.6" y="34.6">IIS</text>
<text x="30.4" y="63.4">Configure, ICE, Reset</text>
<text x="209.6" y="66.6">CAN Bus, SIM and eMMC Card</text>
<text x="30.4" y="92.2">GPIO</text>
<text x="209.6" y="98.6">UART</text>
<text x="142.4" y="130.6">EBIKeyAV</text>
<text x="209.6" y="133.8">USB</text>
<text x="30.4" y="140.2">Memory</text>
<text x="30.4" y="165.8">RMII</text>
<text x="209.6" y="165.8">P_Filter</text>
<text x="94.4" y="175.4">DC/DC</text>
</g>
<g font-size="3.2" fill="#000080">
<text x="30.4" y="51.2">Schematic01</text>
<text x="209.6" y="54.4">Schematic10</text>
<text x="30.4" y="80">Schematic04</text>
<text x="209.6" y="89.6">Schematic11</text>
<text x="116.8" y="118.4">SCHEMATIC03</text>
<text x="209.6" y="124.8">Schematic12</text>
<text x="30.4" y="131.2">Schematic06</text>
<text x="30.4" y="156.8">Schematic08</text>
<text x="209.6" y="156.8">Schematic13</text>
<text x="142.4" y="166.4">Schematic07</text>
<text x="30.4" y="182.4">Schematic09</text>
<text x="209.6" y="185.6">Schematic05</text>
<text x="94.4" y="192">Schematic02</text>
</g>
<g font-size="2.9" fill="#f00">
<text x="15.4" y="39.1">X1[0:1]</text>
<text x="194.6" y="39.1">PG[0:1]</text>
<text x="15.4" y="42.3">X2[0:1]</text>
<text x="101.8" y="42.3">PH[0:3]</text>
<text x="169" y="42.3">PD[0:7]</text>
<text x="194.3" y="45.8">PE12</text>
<text x="194.6" y="42.3">PG[10:14]</text>
<text x="101.8" y="51.9">PB[0:15]</text>
<text x="169" y="51.9">PE[0:15]</text>
<text x="101.8" y="55.1">PC[0:14]</text>
<text x="101.8" y="58.3">PH[8:13]</text>
<text x="101.8" y="61.5">PH[4:7]</text>
<text x="15.4" y="67.9">PJ[0:4]</text>
<text x="15.4" y="71.1">PA[0:9]</text>
<text x="72.7" y="68.2">nRst</text>
<text x="101.8" y="67.9">PH[14:15]</text>
<text x="169" y="67.9">PJ[0:4]</text>
<text x="249" y="71.1">PG[10:14]</text>
<text x="101.8" y="74.3">PF[0:14]</text>
<text x="101.8" y="77.5">PI[0:2]</text>
<text x="169" y="74.3">PD[8:15]</text>
<text x="169" y="77.5">PA[0:15]</text>
<text x="249" y="74.3">PH[14:15]</text>
<text x="252.2" y="77.5">PC[0:5]</text>
<text x="101.8" y="80.7">PI[3:15]</text>
<text x="252.2" y="80.7">PH[2:3]</text>
<text x="101.8" y="93.5">PG[0:14]</text>
<text x="169" y="90.3">X1[0:1]</text>
<text x="169" y="93.5">X2[0:1]</text>
<text x="15.4" y="99.9">PI[0:15]</text>
<text x="15.4" y="96.7">PH[0:15]</text>
<text x="73" y="99.9">PD[0:15]</text>
<text x="73" y="96.7">PC[0:14]</text>
<text x="73" y="103.1">PE[0:15]</text>
<text x="73" y="106.3">PF[0:14]</text>
<text x="101.8" y="103.1">UDH[0:1]</text>
<text x="101.8" y="106.3">UDO[0:2]</text>
<text x="168.7" y="103.4">SysPwrEn</text>
<text x="168.7" y="106.6">SysWkUp</text>
<text x="252.2" y="103.1">PE[0:1]</text>
<text x="252.2" y="106.3">PF[11:14]</text>
<text x="73" y="109.5">PA[0:15]</text>
<text x="73" y="112.7">PB[0:15]</text>
<text x="101.8" y="109.5">ADC[0:7]</text>
<text x="168.7" y="109.8">nRst</text>
<text x="252.2" y="112.7">PB[12:15]</text>
<text x="252.2" y="109.5">PB[2:5]</text>
<text x="73" y="119.1">PJ[0:4]</text>
<text x="73" y="115.9">PG[0:14]</text>
<text x="252.2" y="115.9">PE[2:5]</text>
<text x="73" y="122.3">ADC[0:7]</text>
<text x="127.4" y="135.1">PA[0:15]</text>
<text x="127.4" y="138.3">PD[8:15]</text>
<text x="127.4" y="141.5">PG[6:9]</text>
<text x="252.2" y="138.3">PE[14:15]</text>
<text x="252.2" y="141.5">PH[0:1]</text>
<text x="15.4" y="144.7">PB[6:11]</text>
<text x="73" y="144.7">PC[0:14]</text>
<text x="73" y="147.9">PD[0:7]</text>
<text x="127.4" y="147.9">ADC[3:7]</text>
<text x="127.4" y="144.7">PG[2:3]</text>
<text x="249.6" y="147.9">UDH[0:1]</text>
<text x="249.6" y="144.7">UDO[0:2]</text>
<text x="127.4" y="154.3">PI[0:15]</text>
<text x="127.4" y="151.1">PH[2:15]</text>
<text x="127.4" y="157.5">PB[0:3]</text>
<text x="15" y="173.8">nRst</text>
<text x="15.4" y="170.3">PF[0:9]</text>
<text x="79.1" y="180.2">SysPwrEn</text>
<text x="130.3" y="183.4">SysWkUp</text>
</g>
<g font-size="2.9" fill="#004080">
<text x="34.3" y="41.3">X1[0:1]</text>
<text x="213.5" y="41.3">PG[0:1]</text>
<text x="34.3" y="44.5">X2[0:1]</text>
<text x="120.7" y="44.5">PH[0:3]</text>
<text x="151.3" y="44.5">PD[0:7]</text>
<text x="213.5" y="44.5">PG[10:14]</text>
<text x="213.5" y="47.7">PE12</text>
<text x="120.7" y="54.1">PB[0:15]</text>
<text x="120.7" y="57.3">PC[0:14]</text>
<text x="149.8" y="54.1">PE[0:15]</text>
<text x="120.7" y="60.5">PH[8:13]</text>
<text x="120.7" y="63.7">PH[4:7]</text>
<text x="34.3" y="70.1">PJ[0:4]</text>
<text x="55.8" y="70.1">nRst</text>
<text x="120.7" y="70.1">PH[14:15]</text>
<text x="151.9" y="70.1">PJ[0:4]</text>
<text x="34.3" y="73.3">PA[0:9]</text>
<text x="120.7" y="76.5">PF[0:14]</text>
<text x="149.7" y="76.5">PD[8:15]</text>
<text x="231.1" y="73.3">PG[10:14]</text>
<text x="231.3" y="76.5">PH[14:15]</text>
<text x="120.7" y="79.7">PI[0:2]</text>
<text x="120.7" y="82.9">PI[3:15]</text>
<text x="149.8" y="79.7">PA[0:15]</text>
<text x="234.5" y="82.9">PH[2:3]</text>
<text x="234.5" y="79.7">PC[0:5]</text>
<text x="120.7" y="95.7">PG[0:14]</text>
<text x="151.8" y="92.5">X1[0:1]</text>
<text x="151.8" y="95.7">X2[0:1]</text>
<text x="34.3" y="98.9">PH[0:15]</text>
<text x="53.7" y="98.9">PC[0:14]</text>
<text x="34.3" y="102.1">PI[0:15]</text>
<text x="53.7" y="102.1">PD[0:15]</text>
<text x="53.8" y="105.3">PE[0:15]</text>
<text x="120.7" y="105.3">UDH[0:1]</text>
<text x="147.6" y="105.3">SysPwrEn</text>
<text x="234.7" y="105.3">PE[0:1]</text>
<text x="53.8" y="111.7">PA[0:15]</text>
<text x="54" y="108.5">PF[0:14]</text>
<text x="120.7" y="108.5">UDO[0:2]</text>
<text x="120.7" y="111.7">ADC[0:7]</text>
<text x="148.2" y="108.5">SysWkUp</text>
<text x="155" y="111.7">nRst</text>
<text x="231.6" y="108.5">PF[11:14]</text>
<text x="234.7" y="111.7">PB[2:5]</text>
<text x="53.5" y="118.1">PG[0:14]</text>
<text x="53.8" y="114.9">PB[0:15]</text>
<text x="231.4" y="114.9">PB[12:15]</text>
<text x="234.7" y="118.1">PE[2:5]</text>
<text x="53.2" y="124.5">ADC[0:7]</text>
<text x="55.9" y="121.3">PJ[0:4]</text>
<text x="146.3" y="137.3">PA[0:15]</text>
<text x="146.3" y="140.5">PD[8:15]</text>
<text x="146.3" y="143.7">PG[6:9]</text>
<text x="231.4" y="140.5">PE[14:15]</text>
<text x="234.5" y="143.7">PH[0:1]</text>
<text x="34.3" y="146.9">PB[6:11]</text>
<text x="53.7" y="146.9">PC[0:14]</text>
<text x="146.3" y="146.9">PG[2:3]</text>
<text x="232.1" y="146.9">UDO[0:2]</text>
<text x="55.3" y="150.1">PD[0:7]</text>
<text x="146.3" y="150.1">ADC[3:7]</text>
<text x="146.3" y="153.3">PH[2:15]</text>
<text x="232.3" y="150.1">UDH[0:1]</text>
<text x="146.3" y="156.5">PI[0:15]</text>
<text x="146.3" y="159.7">PB[0:3]</text>
<text x="34.3" y="172.5">PF[0:9]</text>
<text x="34.3" y="175.7">nRst</text>
<text x="98.3" y="182.1">SysPwrEn</text>
<text x="111.9" y="185.3">RTCWkUp</text>
</g>
<g font-size="2.9">
<text x="160.6" y="197.2">Size</text>
<text x="173.5" y="197.2">Document Number</text>
<text x="266.3" y="197.2">Rev</text>
<text x="269.8" y="201">1.0</text>
<text x="160.7" y="206.8">Date:</text>
<text x="224.7" y="206.8">Sheet</text>
<text x="250.5" y="206.8">of</text>
</g>
<g font-size="2.6">
<text x="161.9" y="202">Custom</text>
<text x="173.5" y="206.5">Wednesday, October 14, 2015</text>
<text x="240.7" y="206.5">1</text>
<text x="259.6" y="206.5">14</text>
</g>
<g font-size="1.1">
<text x="29" y="1.2">5</text>
<text x="83.9" y="1.2">4</text>
<text x="138.7" y="1.2">3</text>
<text x="193.6" y="1.2">2</text>
<text x="248.5" y="1.2">1</text>
<text x=".4" y="28.4">D</text>
<text x="276.3" y="28.4">D</text>
<text x=".4" y="79.8">C</text>
<text x="276.3" y="79.8">C</text>
<text x=".4" y="131.2">B</text>
<text x="276.3" y="131.2">B</text>
<text x=".4" y="182.7">A</text>
<text x="276.3" y="182.7">A</text>
<text x="29" y="208.6">5</text>
<text x="83.9" y="208.6">4</text>
<text x="138.7" y="208.6">3</text>
<text x="193.6" y="208.6">2</text>
<text x="248.5" y="208.6">1</text>
</g>
</svg>
